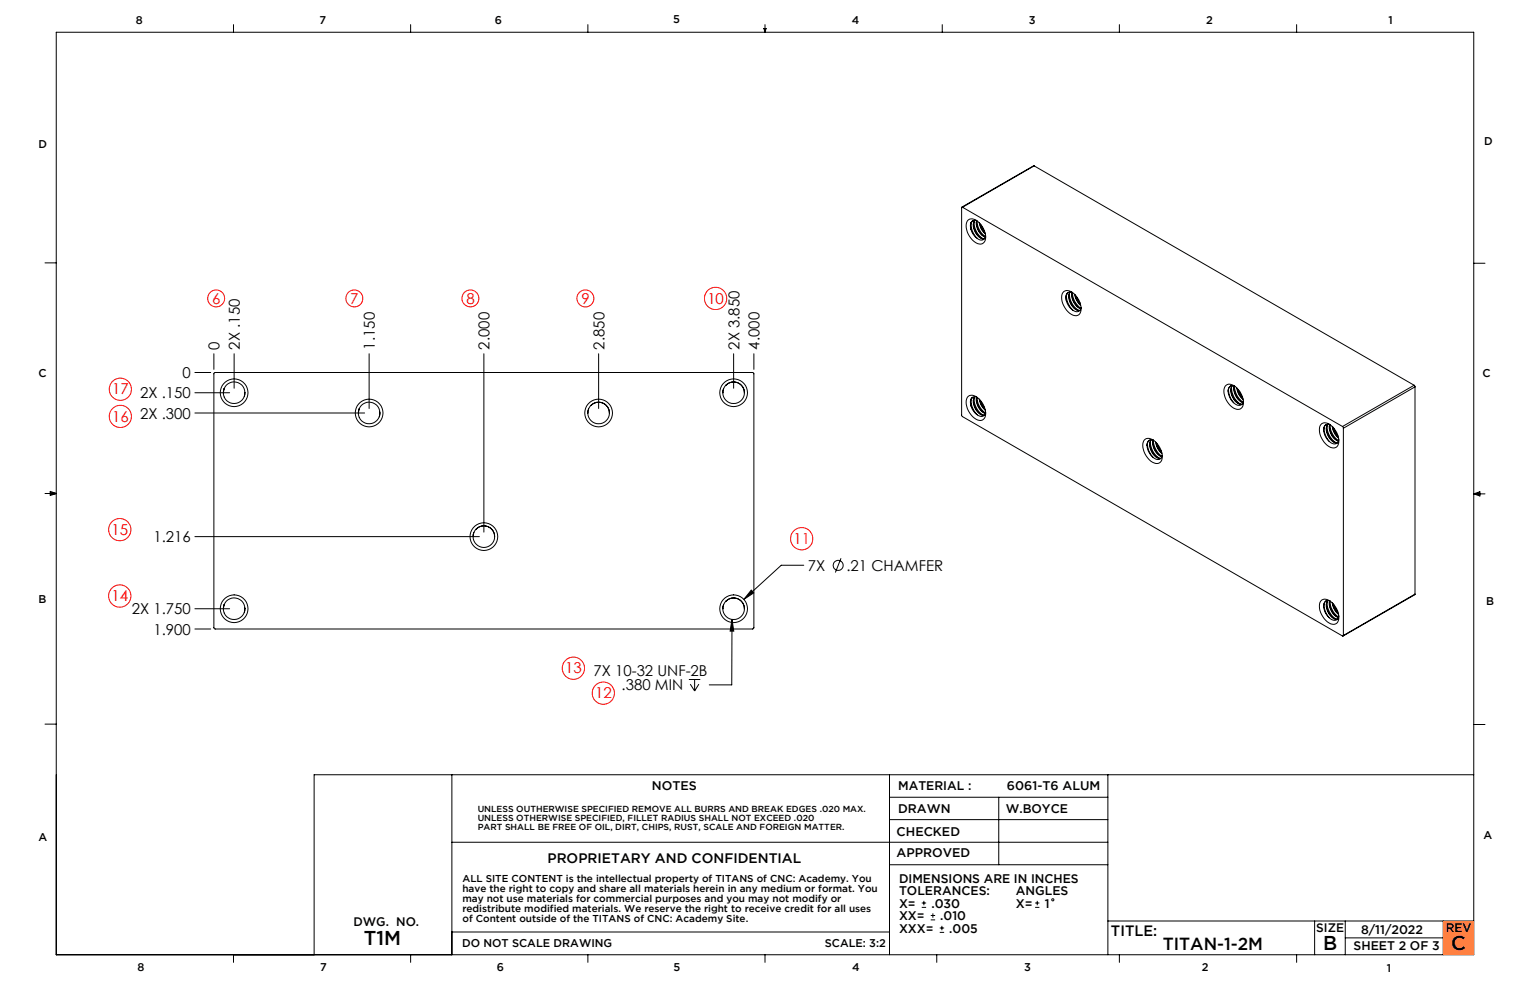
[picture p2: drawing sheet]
<svg xmlns="http://www.w3.org/2000/svg" width="432mm" height="279mm" viewBox="0 0 432 279" stroke-linecap="round" stroke-linejoin="round" font-family="sans-serif">
<g fill="none" stroke="#000" stroke-width=".28">
<path d="M15.9 9.1h400v260.4h-400zM65.9 6.9v2.2M115.9 6.9v2.2M165.9 6.9v2.2M215.6 8h.6l-.3 1.1zM215.7 8l.2 1.1M215.9 6.9v2.2M216 8l-.1 1.1M265.9 6.9v2.2M315.9 6.9v2.2M365.9 6.9v2.2M271.6 58.5h-.2l.1 59 107.4 62 .2-.1"/>
<path d="M271.6 58.5l107.3 61.9M291.9 46.8l-20.4 11.7M291.9 46.8l107.2 61.9M291.9 46.8l-20.3 11.7M12.7 74.2h3.2M273 62.3a2.18 2.18 0 0 1 3.4 .6 4.9 4.9 0 0 1 1.4 5.4 2.18 2.18 0 0 1-3.3-.5 5.1 5.1 0 0 1-1.5-5.5zM274 62.9l-.1 .9 .2 1M274 63.2l.4 1.9 .6 1.3 .9 .9M274.1 64.8a3.6 3.6 0 0 0 3.2 2.9l.5-.4 .4-.8M274.4 62.5a2.54 2.54 0 0 0-.3 2.3M274.6 62.3l-.6 .6M274.9 62.7a5.5 5.5 0 0 0 2.6 4.7"/>
<path d="M275 62.2a3.9 3.9 0 0 0 2.7 5.3M275.1 62.2a4 4 0 0 0 2.6 5.2M275.6 62.3a4.4 4.4 0 0 0 2.5 4.6M275.7 62.3a4.4 4.4 0 0 0 2.4 4.5M275.7 62.3h-.1a1.2 1.2 0 0 0-1.6 .6M275.7 62.4a5.6 5.6 0 0 0 2.4 4.4M276.4 62.9l.5 1.6 1.2 1.5M276.5 63.1l.5 1.3 1 1.4M276.9 63.5l.9 1.8M415.9 74.3h3.2M300.2 82.3a2.75 2.75 0 0 1 3.5 1.3 4.2 4.2 0 0 1 .8 5.2 2.75 2.75 0 0 1-3.5-1.3 4.8 4.8 0 0 1-1-4.9zM301 83.1l-.2 1.2 .2 .8"/>
<path d="M301 83.4l.3 1.9 1.5 2.3M301 85.1a3.7 3.7 0 0 0 3.2 2.8 1.2 1.2 0 0 0 .9-1.2M301.3 82.7a2.38 2.38 0 0 0-.3 2.4M301.5 82.6l-.5 .5M301.8 82.9a5.5 5.5 0 0 0 2.6 4.7M302 82.4a3.9 3.9 0 0 0 2.7 5.3M302 82.4a3.9 3.9 0 0 0 2.7 5.2M302.5 82.5a4.3 4.3 0 0 0 2.5 4.6M302.6 82.6a4.5 4.5 0 0 0 2.4 4.5M302.6 82.6l-.5-.2a1.14 1.14 0 0 0-1.1 .7M302.6 82.6a5.5 5.5 0 0 0 2.5 4.4M303.3 83.1l.5 1.6 1.2 1.5"/>
<path d="M303.5 83.3l.4 1.3 1 1.4M303.8 83.7l1 1.8M60.5 105.2l151.9-.1 .4 .3v71.8l-.4 .3h-151.7l-.3-.3zM63.3 109.7l-.3 1.2M69.1 110.7l-.2 1.2M101.4 115.4l-.3 1.2M107.2 116.3l-.2 1.3M166.1 115.4l-.2 1.2M166.8 114.4a2.88 2.88 0 0 0-.9 2.2M166.8 114.4a3 3 0 0 1 4.8 .6 3 3 0 0 1-1.8 4.5 3 3 0 0 1-3.9-2.9M166.8 114.4a3 3 0 0 1 3.3-.7 3 3 0 0 1 1.9 2.9M204.2 109.7l-.2 1.1"/>
<path d="M204.9 108.7a2.88 2.88 0 0 0-.9 2.1M204.9 108.7a3 3 0 0 1 4.8 .6 3 3 0 0 1-1.8 4.5 3 3 0 0 1-3.9-3M204.9 108.7a3 3 0 0 1 3.3-.7 3 3 0 0 1 1.9 2.8M273 112.1a2.18 2.18 0 0 1 3.4 .5 4.9 4.9 0 0 1 1.4 5.5 2.18 2.18 0 0 1-3.3-.6 5.1 5.1 0 0 1-1.5-5.4zM274 112.7a1.19 1.19 0 0 1 1.7-.6 5.8 5.8 0 0 0 2.4 4.5M274 112.7l-.1 .9 .2 1M274 113l.4 1.9 .6 1.2 .9 1M274.1 114.6a3.6 3.6 0 0 0 3.2 2.9l.5-.4 .4-.8M274.4 112.3a2.54 2.54 0 0 0-.3 2.3M274.6 112.1l-.6 .6M274.9 112.5a5.5 5.5 0 0 0 2.6 4.7M275 111.9a3.9 3.9 0 0 0 2.7 5.3"/>
<path d="M275.1 112a4 4 0 0 0 2.6 5.2M275.6 112a4.4 4.4 0 0 0 2.5 4.7M275.7 112.1a4.4 4.4 0 0 0 2.4 4.5M276.4 112.6l.5 1.7 1.2 1.4M276.5 112.9l.5 1.3 1 1.4M276.9 113.2l.9 1.9M345.8 109a2.18 2.18 0 0 1 3.3 .5 4.9 4.9 0 0 1 1.5 5.5 2.18 2.18 0 0 1-3.4-.6 5.1 5.1 0 0 1-1.4-5.4zM346.6 110.4a4 4 0 0 0 3.4 4 1.28 1.28 0 0 0 .9-1.2M346.7 109.9l.4 1.9 1.1 1.9M347.2 109l-.3 .4-.3 1M347.2 109h1.3M347.3 109h-.1"/>
<path d="M347.3 108.9a1.64 1.64 0 0 0-.7 1.5M347.6 109.4a5.5 5.5 0 0 0 2.6 4.7M347.7 108.9a3.9 3.9 0 0 0 2.7 5.2M347.8 108.8a4.1 4.1 0 0 0 2.4 5.3l.6-.1M348.3 108.9a4.4 4.4 0 0 0 2.5 4.7M348.4 108.9a4.4 4.4 0 0 0 2.4 4.6M348.4 109a5.6 5.6 0 0 0 2.4 4.5M349 109.5a4.9 4.9 0 0 0 1.8 3.2M349.2 109.7l.5 1.4 1.1 1.4M349.5 110l1.2 2.1M373 119.6a2.75 2.75 0 0 1 3.5 1.3 4.2 4.2 0 0 1 .7 5.3 2.73 2.73 0 0 1-3.5-1.4 4.8 4.8 0 0 1-1-4.9zM374.2 119.9l-.5 .5-.1 .9"/>
<path d="M374.2 119.9h1.2M374.2 119.9h.1M374.3 119.8l-.5 .6-.2 .9M374.6 119.7a4.1 4.1 0 0 0 2.4 5.3h.4M374.7 119.7a4.1 4.1 0 0 0 2.4 5.3l.7-.2M375.2 119.8a4.3 4.3 0 0 0 2.5 4.7M375.3 119.8a4.5 4.5 0 0 0 2.5 4.6M375.4 119.9a5.6 5.6 0 0 0 2.4 4.5M399.1 108.7l.2 .5M399.1 108.7l-20.2 11.7M399.3 109.2l-20.2 11.7M399.3 109.2v58.5"/>
<path d="M12.7 139.3h3.2M14.2 139.1l1.7 .2M14.2 138.7l1.7 .6-1.7 .5zM15.9 139.3l-1.7 .3M322.9 124.3a2.18 2.18 0 0 1 3.3 .5 4.9 4.9 0 0 1 1.5 5.4 2.18 2.18 0 0 1-3.4-.5 5.1 5.1 0 0 1-1.4-5.4zM323.7 125.7a4 4 0 0 0 3.4 4 1.28 1.28 0 0 0 .9-1.2M323.8 125.1a5.5 5.5 0 0 0 1.6 3.9M324.3 124.3l-.3 .3-.3 1.1M324.3 124.3h1.3M324.4 124.2l-.1 .1M324.5 124.2l-.6 .7-.2 .8M324.7 124.7a5.5 5.5 0 0 0 2.5 4.6"/>
<path d="M324.8 124.1a4.1 4.1 0 0 0 2.4 5.3h.3M324.9 124.2a3.9 3.9 0 0 0 2.7 5.2M325.4 124.2a4.4 4.4 0 0 0 2.5 4.7M325.5 124.3a5.6 5.6 0 0 0 2.4 4.5 4.1 4.1 0 0 1-2.4-4.5zM326.1 124.8a4.9 4.9 0 0 0 1.8 3.2M326.3 125a4.5 4.5 0 0 0 1.6 2.8M326.6 125.3l1.2 2.1M373.6 121.3a4.4 4.4 0 0 0 2.9 4 1.22 1.22 0 0 0 1.4-1.2M373.7 120.8l.3 1.9 1.1 1.9M374.5 120.3a5.5 5.5 0 0 0 2.6 4.7M376 120.4a5.1 5.1 0 0 0 1.8 3.2M376.2 120.5l.4 1.5 1.1 1.4"/>
<path d="M376.4 120.9l1.2 2.1M378.9 120.4l.2 .5M379.1 120.9v58.5M415.9 139.4h3.2M415.9 139.4l1.8-.6v1.2zM415.9 139.4l1.8 .3M417.7 139.2l-1.8 .2M133.7 150.3l-.2 1.1M134.4 149.3a2.88 2.88 0 0 0-.9 2.1M134.4 149.3a3 3 0 0 1 4.8 .6 3 3 0 0 1-1.8 4.5 3 3 0 0 1-3.9-3M134.4 149.3a3 3 0 0 1 3.3-.7 3 3 0 0 1 1.9 2.8M63.3 170.6l-.3 1.2"/>
<path d="M69.1 171.5v.3M69.1 171.8l-.2 1.1M69.1 171.7v.1M204.2 170.6l-.2 1.2M204.9 169.7a2.88 2.88 0 0 0-.9 2.1M204.9 169.7a3 3 0 0 1 4.8 .6 3 3 0 0 1-1.8 4.4 3 3 0 0 1-3.9-2.9M204.9 169.7a3 3 0 0 1 3.3-.7 3 3 0 0 1 1.9 2.8M373 169.4a2.75 2.75 0 0 1 3.5 1.3 4.2 4.2 0 0 1 .7 5.2 2.73 2.73 0 0 1-3.5-1.3 4.8 4.8 0 0 1-1-4.9zM373.6 171.1a4.4 4.4 0 0 0 2.9 4 1.22 1.22 0 0 0 1.4-1.3M373.7 170.5l.3 2 1.1 1.8M374.2 169.7l-.5 .5-.1 .9M374.2 169.7h1.2"/>
<path d="M374.2 169.7h.1M374.3 169.6l-.5 .6-.2 .9M374.5 170a5.5 5.5 0 0 0 2.6 4.7M374.6 169.5a4.1 4.1 0 0 0 2.4 5.3h.4M374.7 169.5a4.1 4.1 0 0 0 2.4 5.2l.7-.1M375.2 169.5a4.3 4.3 0 0 0 2.5 4.8M375.3 169.6a4.5 4.5 0 0 0 2.5 4.6M375.4 169.7a5.6 5.6 0 0 0 2.4 4.4M376 170.1a5.1 5.1 0 0 0 1.8 3.3M376.2 170.3l.4 1.5 1.1 1.4M376.4 170.7l1.2 2.1M399.3 167.7l-20.2 11.8"/>
<path d="M399.3 167.7l-20.2 11.7M12.7 204.4h3.2M127.5 218.7v50.8M251 218.7v50.8M312.7 218.7v50.8M415.9 204.5h3.2M415.9 218.7h-327.2v50.8M127.5 237.7h185.2M251 231.3h61.7M251 225h61.7M281.9 225v19.1M251 244.1h61.7"/>
<path d="M312.7 259.9h103.2M371 259.9v9.6M379.7 259.9v9.6M407.3 259.9v9.6M65.9 269.5v2.1M115.9 269.5v2.1M127.5 263h123.5M165.9 269.5v2.1M215.9 269.5v2.1M264.4 269.5v2.1M315.9 269.5v2.1M365.9 269.5v2.1"/>
<path d="M379.7 264.7h27.6"/>
<circle cx="66.1" cy="110.8" r="3.9"/>
<circle cx="66.1" cy="110.8" r="3.1"/>
<circle cx="104.2" cy="116.5" r="3.9"/>
<circle cx="104.2" cy="116.6" r="3.1"/>
<circle cx="168.9" cy="116.5" r="3.9"/>
<circle cx="207" cy="110.8" r="3.9"/>
<circle cx="136.6" cy="151.4" r="3.9"/>
<circle cx="66.1" cy="171.8" r="3.9"/>
<circle cx="66.1" cy="171.8" r="3.1"/>
<circle cx="207" cy="171.8" r="3.9"/>
</g>
<path d="M407.3 259.9h8.6v9.6h-8.6z" fill-rule="evenodd" fill="#ff8040"/>
<g fill="none" stroke="#000" stroke-width=".28">
<path d="M60.4 99.8v4.4M66.1 99.8v9.8M104.2 99.8v15.5M136.6 99.8v50.4M168.9 99.8v15.5M207 99.8v9.8M212.8 99.8v4.4M55 105.1h4.5M55 110.8h9.8M55 116.6h47.9M55 151.4h80.3M226.8 159.5h-6.3l-10.6 9.7"/>
<path d="M237.3 157.6l-1.5 4M55 171.8h9.8M55 177.5h4.5M206.6 174.8l.5 3.3h-1zM206.6 174.8l-.1 18.5h-6.3M212 166.5l.7 .8-2.8 1.9zM194.4 191.8h3.2M194.8 193.1l1.2 1.9M196 191.8v3.2M197.2 193.1l-1.2 1.9M260.1 256.1h1.3M260.1 254.8h1.3"/>
<path d="M260.7 254.2v1.3M262.7 259.6h1.2M262.7 258.4h1.2M263.3 257.8v1.2M292.1 256.1h1.2M292.1 254.8h1.2M292.7 254.2v1.3M265.2 263.1h1.3M265.2 261.9h1.3M265.8 261.3v1.2"/>
<circle cx="236.5" cy="159.6" r="1.4"/>
<circle cx="297.1" cy="253.9" r=".31"/>
</g>
<g fill="none" stroke="#f00" stroke-width=".28">
<circle cx="61" cy="84.2" r="2.38"/>
<circle cx="100" cy="84.2" r="2.38"/>
<circle cx="132.8" cy="84.2" r="2.38"/>
<circle cx="165.2" cy="84.2" r="2.38"/>
<circle cx="202" cy="84.2" r="3.1"/>
<circle cx="34" cy="109.8" r="3.1"/>
<circle cx="34" cy="117.5" r="3.1"/>
<circle cx="33.8" cy="149.5" r="3.1"/>
<circle cx="226.2" cy="152" r="3.1"/>
<circle cx="33.8" cy="168.2" r="3.1"/>
<circle cx="161.8" cy="188.6" r="3.1"/>
<circle cx="170.3" cy="195.6" r="3.1"/>
</g>
<path d="M206.6 174.8l.5 3.3h-1zM212 166.5l.7 .8-2.8 1.9z" fill="#000"/>
<g font-size="5.6">
<text x="102.7" y="266.6">T1M</text>
<text x="373.4" y="268.2">B</text>
<text x="409.6" y="268.2">C</text>
</g>
<text font-size="4.9" x="328.2" y="268.2">TITAN-1-2M</text>
<g font-size="4.2" fill="#f00">
<text x="59.9" y="85.7">6</text>
<text x="98.9" y="85.7">7</text>
<text x="131.6" y="85.7">8</text>
<text x="164.1" y="85.7">9</text>
<text x="199.6" y="85.7">10</text>
<text x="31.7" y="111.3">17</text>
<text x="31.7" y="119">16</text>
<text x="31.5" y="150.9">15</text>
<text x="223.9" y="153.5">11</text>
<text x="31.5" y="169.7">14</text>
<text x="159.5" y="190">13</text>
<text x="168" y="197.1">12</text>
</g>
<g font-size="4.2">
<text x="62" y="98.7" transform="rotate(-90 62 98.7)">0</text>
<text x="67.7" y="98.7" transform="rotate(-90 67.7 98.7)">2X .150</text>
<text x="105.8" y="98.7" transform="rotate(-90 105.8 98.7)">1.150</text>
<text x="138.2" y="98.7" transform="rotate(-90 138.2 98.7)">2.000</text>
<text x="170.6" y="98.7" transform="rotate(-90 170.6 98.7)">2.850</text>
<text x="208.7" y="98.7" transform="rotate(-90 208.7 98.7)">2X 3.850</text>
<text x="214.4" y="98.7" transform="rotate(-90 214.4 98.7)">4.000</text>
<text x="51.5" y="106.7">0</text>
<text x="39.5" y="112.4">2X .150</text>
<text x="39.5" y="118.1">2X .300</text>
<text x="43.3" y="153">1.216</text>
<text x="228" y="161.1">7X</text>
<text x="238.9" y="161.1">.21 CHAMFER</text>
<text x="37.2" y="173.4">2X 1.750</text>
<text x="43.3" y="179.1">1.900</text>
<text x="167.5" y="190.7">7X 10-32 UNF-2B</text>
<text x="175.4" y="194.9">.380 MIN</text>
<text x="313.5" y="264.2">TITLE:</text>
</g>
<text font-size="3.9" x="154.5" y="243.5">PROPRIETARY AND CONFIDENTIAL</text>
<g font-size="3.5">
<text x="184" y="223">NOTES</text>
<text x="253.5" y="223.1">MATERIAL :</text>
<text x="284.2" y="223">6061-T6 ALUM</text>
<text x="253.4" y="229.4">DRAWN</text>
<text x="283.8" y="229.4">W.BOYCE</text>
<text x="253" y="235.8">CHECKED</text>
<text x="253" y="242">APPROVED</text>
<text x="253.7" y="249.1">DIMENSIONS ARE IN INCHES</text>
<text x="253.7" y="252.6">TOLERANCES:</text>
<text x="253.7" y="256.1">X=</text>
<text x="262.9" y="256.1">.030</text>
<text x="286.7" y="252.6">ANGLES</text>
<text x="286.7" y="256.1">X=</text>
<text x="294.8" y="256.1">1</text>
<text x="99.7" y="261.5">DWG. NO.</text>
<text x="253.7" y="263.2">XXX=</text>
<text x="253.7" y="259.7">XX=</text>
<text x="265.4" y="259.7">.010</text>
<text x="267.9" y="263.2">.005</text>
<text x="371.5" y="263.2">SIZE</text>
<text x="384.1" y="263.5">8/11/2022</text>
<text x="408" y="263.2">REV</text>
<text x="382" y="268.2">SHEET 2 OF 3</text>
</g>
<g font-size="3.2">
<text x="38.3" y="6.8">8</text>
<text x="90.2" y="6.8">7</text>
<text x="139.7" y="6.6">6</text>
<text x="190" y="6.6">5</text>
<text x="240.4" y="6.7">4</text>
<text x="290.4" y="6.8">3</text>
<text x="340.4" y="6.7">2</text>
<text x="391.9" y="6.8">1</text>
<text x="10.9" y="41.7">D</text>
<text x="418.9" y="40.8">D</text>
<text x="10.9" y="106.4">C</text>
<text x="418.4" y="106.5">C</text>
<text x="10.8" y="170.3">B</text>
<text x="419.4" y="170.7">B</text>
<text x="10.8" y="237.3">A</text>
<text x="418.6" y="236.9">A</text>
<text x="130.4" y="267.2">DO NOT SCALE DRAWING</text>
<text x="232.8" y="267.3">SCALE: 3:2</text>
<text x="38.8" y="273.9">8</text>
<text x="90.4" y="273.9">7</text>
<text x="140.2" y="273.9">6</text>
<text x="190.1" y="274">5</text>
<text x="240.5" y="273.9">4</text>
<text x="289" y="274">3</text>
<text x="339.1" y="274">2</text>
<text x="391.4" y="274.2">1</text>
</g>
<g font-size="2.8">
<text x="130.5" y="248.9">ALL SITE CONTENT is the intellectual property of TITANS of CNC: Academy. You</text>
<text x="130.5" y="251.8">have the right to copy and share all materials herein in any medium or format. You</text>
<text x="130.5" y="254.6">may not use materials for commercial purposes and you may not modify or</text>
<text x="130.5" y="257.4">redistribute modified materials. We reserve the right to receive credit for all uses</text>
<text x="130.5" y="260.2">of Content outside of the TITANS of CNC: Academy Site.</text>
</g>
<g font-size="2.5">
<text x="134.8" y="229.2">UNLESS OUTHERWISE SPECIFIED REMOVE ALL BURRS AND BREAK EDGES .020 MAX.</text>
<text x="134.8" y="231.6">UNLESS OTHERWISE SPECIFIED, FILLET RADIUS SHALL NOT EXCEED .020</text>
<text x="134.8" y="234.1">PART SHALL BE FREE OF OIL, DIRT, CHIPS, RUST, SCALE AND FOREIGN MATTER.</text>
</g>
</svg>
